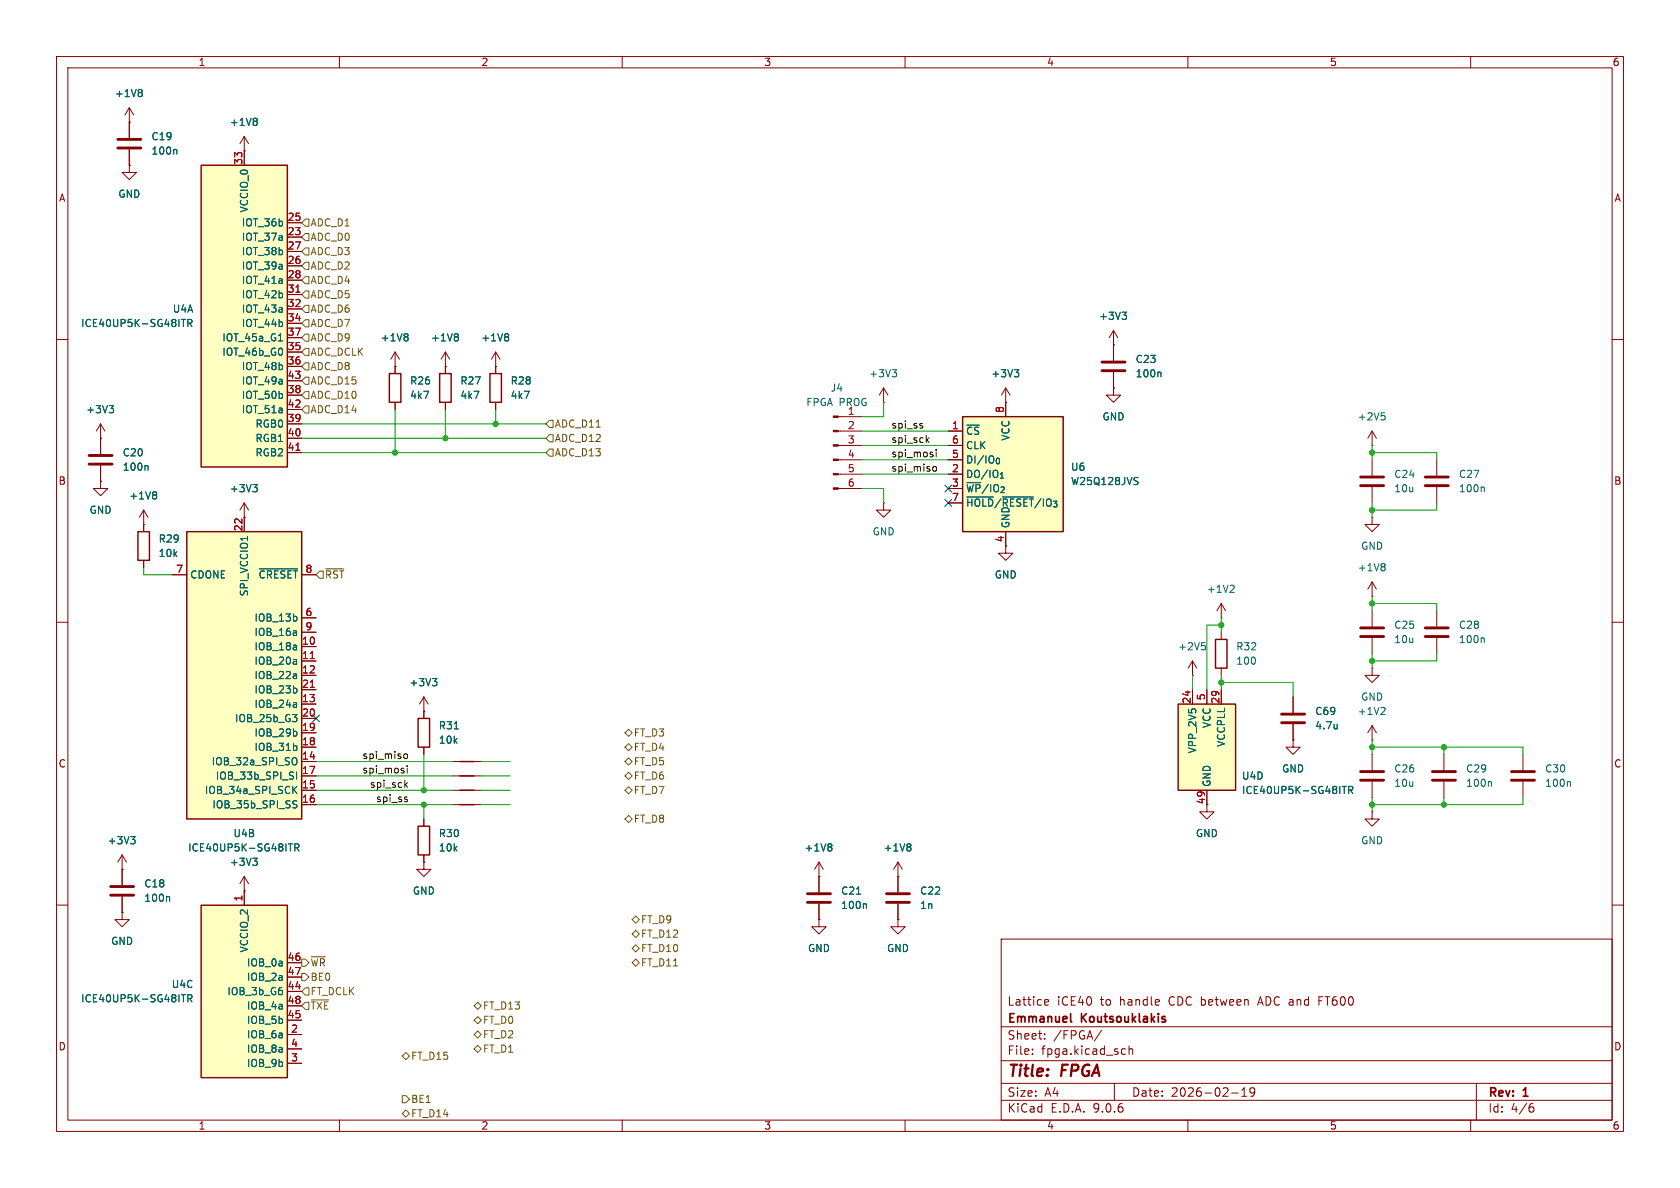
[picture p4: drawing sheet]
<svg xmlns="http://www.w3.org/2000/svg" width="297mm" height="210mm" viewBox="0 0 297 210" stroke-linecap="round" stroke-linejoin="round" font-family="sans-serif">
<g fill="none" stroke="#840000" stroke-width=".18">
<path d="M10 10h277v190h-277zM12 12h273v186h-273zM60 10v2M110 10v2M160 10v2M210 10v2M260 10v2M10 60h2M148.2 73.7h4.2M148.2 76.2h4.2M148.2 78.7h4.2M177.8 71.1h.1"/>
<path d="M177.8 68.6l-.8 1.3M177.8 68.6l.8 1.3M177.8 68.6v2.5M196.8 68.6v1.3h1.3l-1.3 1.2-1.2-1.2h1.2M196.8 68.6h.1M196.8 61v2.8M196.8 65.8v2.8M285 60h2M25.4 92.7h.1M25.4 90.2l.8 1.2M25.4 90.2l-.8 1.2M25.4 90.2v2.5"/>
<path d="M148.2 81.3h4.2M148.2 83.8h4.2M148.2 86.4h4.2M156.2 88.9v1.3h1.3l-1.3 1.2-1.3-1.2h1.3M156.2 88.9h.1M177.8 96.5v1.3h1.3l-1.3 1.3-1.3-1.3h1.3M10 110h2M210.8 119.4h.1M210.8 116.8l-.7 1.3M210.8 116.8l.8 1.3M210.8 116.8v2.6M215.9 111.8v1.2"/>
<path d="M215.9 118.1v1.3M285 110h2M10 160h2M177 166h108v32h-108zM184.7 177.6h.6M184.7 176.8l.5-.1 .2 .4-.7 .1M233.2 176.9h.5M233.9 176.2h-.7v1.5M285 160h2M60 198v2M110 198v2M160 198v2"/>
<path d="M177 194.5h108M177 191.5h108M177 187.5h108M177 181.5h108M182.5 186.3v.1M182.5 185.5v.1M184.7 183.6v.1M184.7 182.8v.1M194.7 182.1l-1.2 2M197 191.5v3M198.5 185.4l.5 .1M199 186.3l-.5 .1"/>
<path d="M199.6 185.5l.2-.1 .4 .1v.9M199.6 184.9v1.5M210 198v2M217.7 193.2h1.2M219.5 193.8h.9M219.5 192.7l.5-.4v1.5M221.8 192.9l-.3 .3h-.3l-.2-.3 .1-.5 .4-.1 .2 .1a.99 .99 0 0 1-.3 1.4h-.3M260 198v2M261 191.5v6.5M270.6 195.7h.4l.2 .3-.1 .5-.5 .1M271 195.1l-.4 .1"/>
</g>
<path d="M189.3 179.2v1.3l.2 .2" fill="none" stroke="#840000" stroke-width=".3"/>
<path d="M179.3 65.3h.8l-.4 .5M179.9 65.8l.2 .3v.3l-.2 .2M205.1 65.8l.1 .2v.6M27.5 86.9l.2 .3-.2 .3 .2 .2v.3l-.2 .2M212.5 113.6h.6M212.9 114.1l.2 .2v.3l-.2 .3" fill="none" stroke="#006464" stroke-width=".18"/>
<g fill="#840000" stroke="#840000" stroke-width=".18">
<path d="M147.3 73.5h.9v.3h-.9z"/>
<path d="M147.3 76.1h.9v.2h-.9z"/>
<path d="M147.3 78.6h.9v.3h-.9z"/>
<path d="M147.3 81.2h.9v.2h-.9z"/>
<path d="M147.3 83.7h.9v.2h-.9z"/>
<path d="M147.3 86.2h.9v.3h-.9z"/>
</g>
<path d="M214.9 113h2v5.1h-2z" fill="none" stroke="#840000" stroke-width=".25"/>
<path d="M194.8 64h4.1M194.8 65.5h4.1" fill="none" stroke="#840000" stroke-width=".51"/>
<path d="M170.2 73.7h17.8v20.3h-17.8z" fill="#ffffc2"/>
<path d="M77.7 66h2.1v5.1h-2.1zM86.6 66h2v5.1h-2zM170.2 73.7h17.8v20.3h-17.8z" fill="none" stroke="#840000" stroke-width=".25"/>
<g fill="none" stroke="#840000" stroke-width=".18">
<path d="M196.8 58.4l-.7 1.3M196.8 58.4l.8 1.3M196.8 58.4v2.6M69.8 64.8h.1M69.8 62.2l-.7 1.3M69.8 62.2l.8 1.3M69.8 62.2v2.6M78.7 64.8h.1M78.7 62.2v3.8M78.7 71.1v1.3M78.7 62.2l-.7 1.3M78.7 62.2l.8 1.3"/>
<path d="M87.6 64.8h.1M87.6 62.2v3.8M87.6 71.1v1.3M87.6 62.2l-.7 1.3M87.6 62.2l.8 1.3M167.6 76.2h2.6M167.6 78.7h2.6M177.8 71.1v2.6M196.8 61h.1M242.6 78.7h.1M242.6 76.2v2.5M242.6 76.2l.7 1.3"/>
<path d="M242.6 76.2l-.8 1.3M167.6 81.3h2.6M167.6 83.8h2.6M167.6 86.4h2.6M167.6 88.9h2.6M177.8 94v2.5M242.6 91.4v1.3h1.2l-1.2 1.3-1.3-1.3h1.3M242.6 91.4h.1M242.6 81.3v2.8M242.6 86.1v2.8M254 81.3v2.8M254 86.1v2.8"/>
<path d="M215.9 109.2h.1M215.9 106.7l-.8 1.3M215.9 106.7l.8 1.3M215.9 106.7v2.5M242.6 105.4h.1M242.6 118.1v1.3h1.2l-1.2 1.3-1.3-1.3h1.3M242.6 118.1h.1M242.6 102.9v2.5M242.6 108v2.7M242.6 112.8v2.8M242.6 102.9l.7 1.2M242.6 102.9l-.8 1.2"/>
<path d="M254 108v2.7M254 112.8v2.8M228.6 130.8v1.3h1.3l-1.3 1.3-1.3-1.3h1.3M228.6 130.8h.1M228.6 123.2v2.8M228.6 128v2.8M242.6 130.8h.1M242.6 128.3v2.5M242.6 133.4v2.7M242.6 138.2v2.8M242.6 128.3l.7 1.2M242.6 128.3l-.8 1.2"/>
<path d="M255.3 133.4v2.7M255.3 138.2v2.8M269.2 133.4v2.7M269.2 138.2v2.8M213.4 142.2v1.3h1.2l-1.2 1.3-1.3-1.3h1.3M242.6 143.5v1.3h1.2l-1.2 1.3-1.3-1.3h1.3M242.6 143.5h.1"/>
</g>
<g fill="none" stroke="#006464" stroke-width=".18">
<path d="M71.9 59l.2 .2-.2 .3 .2 .3v.2l-.2 .3M80.8 59l.2 .2-.2 .3 .2 .3v.2l-.2 .3M89.7 59l.2 .2-.2 .3 .2 .3v.2l-.2 .3M198.4 55.2h.7l-.4 .5M198.9 55.7l.2 .2v.3l-.2 .3M244.2 73h.6M244.6 73.5l.3 .2v.3l-.3 .2M170.9 87.9h4.7M177.2 87.9h5.5M200.7 84.4l.5 .1M201 85.1l.2 .2-.2 .4M244.6 99.6l.3 .3-.3 .3 .3 .2v.3l-.3 .2"/>
<path d="M262.2 86.1l.2 .2v.6M218 103.4l.2 .3-.1 .3-.7 .7h.8M262.2 112.8l.2 .1v.7M236.4 128v.8M236.4 128.7l-.1 .1M244.6 125l.3 .3-.1 .3-.7 .7h.8M263.5 138.2l.2 .1v.7M277.5 138.2l.1 .1v.7"/>
</g>
<g fill="none" stroke="#840000" stroke-width=".51">
<path d="M240.5 84.3h4.1M240.5 85.9h4.1M252 84.3h4M252 85.9h4M240.5 111h4.1M240.5 112.5h4.1M252 111h4M252 112.5h4M226.6 126.2h4M226.6 127.8h4M240.5 136.4h4.1M240.5 137.9h4.1"/>
<path d="M253.2 136.4h4.1M253.2 137.9h4.1M267.2 136.4h4.1M267.2 137.9h4.1"/>
</g>
<path d="M208.3 124.5h10.1v15.2h-10.1z" fill="#ffffc2"/>
<path d="M68.8 66h2.1v5.1h-2.1zM208.3 124.5h10.1v15.2h-10.1z" fill="none" stroke="#840000" stroke-width=".25"/>
<g fill="none" stroke="#840000" stroke-width=".18">
<path d="M22.9 19.1v5.3M22.9 19.1l.7 1.2M22.9 19.1l-.8 1.2M22.9 21.6h.1M22.9 29.2v1.3h1.2l-1.2 1.3-1.3-1.3h1.3M22.9 29.2h.1M22.9 26.4v2.8M43.2 26.7h.1M43.2 24.1l.7 1.3M43.2 24.1l-.8 1.3M43.2 24.1v2.6M17.8 77.5h.1"/>
<path d="M17.8 74.9l.7 1.3M17.8 74.9l-.8 1.3M17.8 74.9v2.6M69.8 64.8v1.2M69.8 71.1v1.3M210.8 121.9v2.6M213.4 121.9v2.6M213.4 139.7v2.5M215.9 121.9v2.6"/>
</g>
<path d="M24.9 15.8l.3 .3-.3 .3 .3 .2v.2l-.3 .3M31.1 26.4l.2 .2v.6M45.2 20.9l.3 .2-.3 .3 .3 .3v.2l-.3 .3M19.3 71.7h.8l-.4 .5M19.8 72.2l.3 .2v.3l-.3 .3M237.3 139h.7M237.6 139v1.3M238.4 139.7l.6-.1 .2-.2-.1-.3-.7-.1v1.3M238.7 139.7l.5 .6" fill="none" stroke="#006464" stroke-width=".18"/>
<path d="M20.8 24.6h4.1M20.8 26.2h4.1" fill="none" stroke="#840000" stroke-width=".51"/>
<path d="M35.6 29.2h15.2v53.4h-15.2z" fill="#ffffc2"/>
<path d="M35.6 29.2h15.2v53.4h-15.2zM73.9 146.1h2v5h-2z" fill="none" stroke="#840000" stroke-width=".25"/>
<g fill="none" stroke="#840000" stroke-width=".18">
<path d="M43.2 26.7v2.5M50.8 39.4h2.5M50.8 41.9h2.5M50.8 44.5h2.5M50.8 47h2.5M50.8 49.5h2.5M50.8 52.1h2.5M50.8 54.6h2.5M50.8 57.2h2.5M50.8 59.7h2.5M17.8 77.5v2.8M50.8 62.2h2.5"/>
<path d="M50.8 64.8h2.5M50.8 67.3h2.5M50.8 69.9h2.5M50.8 72.4h2.5M50.8 74.9h2.5M50.8 77.5h2.5M156.2 71.1h.1M156.2 68.6l-.8 1.3M156.2 68.6l.8 1.3M156.2 68.6v2.5M17.8 82.3v2.8M50.8 80h2.5"/>
<path d="M21.6 153.7h.1M21.6 151.1l.8 1.3M21.6 151.1l-.8 1.3M21.6 151.1v5.4M21.6 158.5v2.8M74.9 152.4v1.3h1.3l-1.3 1.2-1.2-1.2h1.2M74.9 152.4h.1M74.9 144.8v1.3M74.9 151.1v1.3"/>
</g>
<path d="M52.3 51.7h.7M52.3 79.6h.7" fill="none" stroke="#a90000" stroke-width=".18"/>
<path d="M32.1 56.5h.7M32.4 56.5v1.2M33.2 57.1h.6l.1-.2v-.3l-.7-.1v1.2M33.5 57.1l.4 .6M49.2 60.3h.7M157.7 65.3h.8l-.4 .5M158.3 65.8l.2 .3v.3l-.2 .2M26 82.3l.2 .2v.6M23.1 147.9h.8l-.4 .5M23.6 148.4l.3 .2v.3l-.3 .3M29.8 158.5l.2 .2v.6" fill="none" stroke="#006464" stroke-width=".18"/>
<path d="M15.7 80.5h4.1M15.7 82h4.1M19.6 156.7h4M19.6 158.2h4" fill="none" stroke="#840000" stroke-width=".51"/>
<path d="M35.6 160h15.2v30.5h-15.2z" fill="#ffffc2"/>
<path d="M73.9 127h2v5.1h-2zM81.3 134.6h2.5M81.3 139.7h2.5M81.3 137.2h2.5M81.3 142.2h2.5M35.6 160h15.2v30.5h-15.2z" fill="none" stroke="#840000" stroke-width=".25"/>
<g fill="none" stroke="#840000" stroke-width=".18">
<path d="M74.9 125.7h.1M74.9 123.2v3.8M74.9 132.1v1.3M74.9 123.2l-.7 1.3M74.9 123.2l.8 1.3M80 134.6h5.1M80 139.7h5.1M80 137.2h5.1M43.2 157.5h.1M43.2 154.9v5.1M43.2 154.9l-.8 1.3M43.2 154.9l.7 1.3"/>
<path d="M80 142.2h5.1M144.8 154.9h.1M144.8 152.4l-.8 1.3M144.8 152.4l.7 1.3M144.8 152.4v5.3M144.8 159.8v2.8M158.7 154.9h.1M158.7 152.4l-.7 1.3M158.7 152.4l.8 1.3M158.7 152.4v5.3M158.7 159.8v2.8M21.6 161.3v1.3h1.3l-1.3 1.2-1.3-1.2h1.3"/>
<path d="M21.6 161.3h.1M50.8 170.2h2.5M50.8 172.7h2.5M50.8 175.3h2.5M50.8 177.8h2.5M144.8 162.6v1.2h1.2l-1.2 1.3-1.3-1.3h1.3M144.8 162.6h.1M158.7 162.6v1.2h1.3l-1.3 1.3-1.2-1.3h1.2M158.7 162.6h.1M50.8 180.3h2.5M50.8 182.9h2.5M50.8 185.4h2.5"/>
<path d="M50.8 188h2.5"/>
</g>
<g fill="none" stroke="#006464" stroke-width=".18">
<path d="M76.4 120h.8l-.4 .4M77 120.4l.2 .3v.3l-.2 .2M80.3 128.8h.7M44.7 151.7h.8l-.4 .5M45.2 152.2l.3 .2v.3l-.3 .3M146.8 149.2l.3 .2-.3 .3 .3 .3v.2l-.3 .2M151.4 158.1h.7M153 159.8l.2 .1v.7M160.8 149.2l.2 .2-.2 .3 .2 .3v.2l-.2 .2M32.1 175.8h.7M32.4 175.8v1.3M33.2 176.5l.6-.1 .1-.1v-.3l-.7-.2v1.3"/>
<path d="M33.5 176.5l.4 .6"/>
</g>
<path d="M142.7 158h4.1M142.7 159.5h4.1M156.7 158h4.1M156.7 159.5h4.1" fill="none" stroke="#840000" stroke-width=".51"/>
<path d="M33 94h20.3v50.8h-20.3z" fill="#ffffc2"/>
<path d="M24.4 94h2v5.1h-2zM33 94h20.3v50.8h-20.3z" fill="none" stroke="#840000" stroke-width=".25"/>
<g fill="none" stroke="#840000" stroke-width=".18">
<path d="M22.9 29.2h.1M22.9 21.6h.1M22.9 21.6v2.8M22.9 26.4v2.8M43.2 26.7h.1M43.2 26.7v2.5M50.8 39.4h2.5M50.8 41.9h2.5M50.8 44.5h2.5M50.8 47h2.5M50.8 49.5h2.5M50.8 52.1h2.5"/>
<path d="M50.8 54.6h2.5M50.8 57.2h2.5M50.8 59.7h2.5M17.8 77.5h.1M17.8 77.5v2.8M50.8 62.2h2.5M50.8 64.8h2.5M50.8 67.3h2.5M50.8 69.9h2.5M50.8 72.4h2.5M50.8 74.9h2.5M50.8 77.5h2.5"/>
<path d="M69.8 64.8h.1M69.8 64.8v1.2M69.8 71.1v1.3M78.7 64.8h.1M78.7 64.8v1.2M78.7 71.1v1.3M87.6 64.8h.1M87.6 64.8v1.2M87.6 71.1v1.3M167.6 76.2h2.6M167.6 78.7h2.6M177.8 71.1h.1"/>
<path d="M177.8 71.1v2.6M196.8 61h.1M196.8 68.6h.1M196.8 61v2.8M196.8 65.8v2.8M17.8 85.1v1.3h1.2l-1.2 1.2-1.3-1.2h1.3M17.8 85.1h.1M17.8 82.3v2.8M25.4 92.7h.1M25.4 92.7v1.3M25.4 99.1v1.2M43.2 91.4h.1"/>
<path d="M43.2 88.9v5.1M43.2 88.9l-.8 1.3M43.2 88.9l.7 1.3M50.8 80h2.5M167.6 81.3h2.6M167.6 83.8h2.6M167.6 86.4h2.6M167.6 88.9h2.6M177.8 94v2.5M30.5 101.6h2.5M53.3 101.6h2.6M53.3 109.2h2.6"/>
<path d="M53.3 111.8h2.6M53.3 114.3h2.6M53.3 116.8h2.6M53.3 119.4h2.6M53.3 121.9h2.6M53.3 124.5h2.6M53.3 127h2.6M53.3 129.5h2.6M53.3 132.1h2.6M53.3 134.6h2.6M53.3 137.2h2.6M53.3 139.7h2.6"/>
<path d="M74.9 125.7h.1M74.9 125.7v1.3M74.9 132.1v1.3M210.8 121.9v2.6M213.4 121.9v2.6M213.4 139.7v2.5M215.9 121.9v2.6M228.6 130.8h.1M228.6 123.2v2.8M228.6 128v2.8M21.6 153.7h.1M21.6 153.7v2.8"/>
<path d="M21.6 158.5v2.8M43.2 157.5h.1M43.2 157.5v2.5M53.3 142.2h2.6M74.9 152.4h.1M74.9 144.8v1.3M74.9 151.1v1.3M144.8 154.9h.1M144.8 154.9v2.8M144.8 159.8v2.8M158.7 154.9h.1M158.7 154.9v2.8"/>
<path d="M158.7 159.8v2.8M21.6 161.3h.1M50.8 170.2h2.5M50.8 172.7h2.5M50.8 175.3h2.5M50.8 177.8h2.5M144.8 162.6h.1M158.7 162.6h.1M50.8 180.3h2.5M50.8 182.9h2.5M50.8 185.4h2.5M50.8 188h2.5"/>
</g>
<g fill="none" stroke="#006464" stroke-width=".18">
<path d="M24.9 15.8l.3 .3-.3 .3 .3 .2v.2l-.3 .3M31.1 26.4l.2 .2v.6M45.2 20.9l.3 .2-.3 .3 .3 .3v.2l-.3 .3M32.1 56.5h.7M32.4 56.5v1.2M33.2 57.1h.6l.1-.2v-.3l-.7-.1v1.2M33.5 57.1l.4 .6M71.9 59l.2 .2-.2 .3 .2 .3v.2l-.2 .3M80.8 59l.2 .2-.2 .3 .2 .3v.2l-.2 .3M89.7 59l.2 .2-.2 .3 .2 .3v.2l-.2 .3M198.4 55.2h.7l-.4 .5M198.9 55.7l.2 .2v.3l-.2 .3"/>
<path d="M19.3 71.7h.8l-.4 .5M19.8 72.2l.3 .2v.3l-.3 .3M49.2 60.3h.7M179.3 65.3h.8l-.4 .5M179.9 65.8l.2 .3v.3l-.2 .2M205.1 65.8l.1 .2v.6M26 82.3l.2 .2v.6M27.5 86.9l.2 .3-.2 .3 .2 .2v.3l-.2 .2M44.7 85.7h.8l-.4 .5M45.2 86.2l.3 .2v.3l-.3 .2M170.9 87.9h4.7M177.2 87.9h5.5"/>
<path d="M200.7 84.4l.5 .1M201 85.1l.2 .2-.2 .4M45.8 100.6h6.8M52.4 109l.1 .2-.1 .5M76.4 120h.8l-.4 .4M51.7 126.3h.8l-.4 .5M51.9 139.6l.6 .7M52.2 133.9l.1 .1a.81 .81 0 0 1-.1 1.2M52.2 126.8l.3 .2v.3l-.3 .3M52.4 121.7l.1 .2-.1 .5M52.4 129.3l.1 .2-.1 .6M52.4 131.9l.1 .2-.1 .5"/>
<path d="M52.4 136.5v1.2M52.5 139l-.7 .7M77 120.4l.2 .3v.3l-.2 .2M80.3 128.8h.7M236.4 128v.8M236.4 128.7l-.1 .1M237.3 139h.7M237.6 139v1.3M238.4 139.7l.6-.1 .2-.2-.1-.3-.7-.1v1.3M238.7 139.7l.5 .6M23.1 147.9h.8l-.4 .5M23.6 148.4l.3 .2v.3l-.3 .3"/>
<path d="M29.8 158.5l.2 .2v.6M44.7 151.7h.8l-.4 .5M45.2 152.2l.3 .2v.3l-.3 .3M51 149.2h.7M51.3 149.2v1.2M52 142.2l.4 .1 .1 .3-.3 .2h-.3M52 141.5l.5 .1M52.1 149.8h.6l.2-.2-.1-.3-.7-.1v1.2M52.4 149.8l.5 .6M146.8 149.2l.3 .2-.3 .3 .3 .3v.2l-.3 .2M151.4 158.1h.7M153 159.8l.2 .1v.7"/>
<path d="M160.8 149.2l.2 .2-.2 .3 .2 .3v.2l-.2 .2M32.1 175.8h.7M32.4 175.8v1.3M33.2 176.5l.6-.1 .1-.1v-.3l-.7-.2v1.3M33.5 176.5l.4 .6"/>
</g>
<path d="M52.3 51.7h.7M52.3 79.6h.7M54.9 116.4h.7M54.9 121.5h.7" fill="none" stroke="#a90000" stroke-width=".18"/>
<g fill="none" stroke="#725600" stroke-width=".18">
<path d="M54 38.7h.6v1.3h-.6l-.7-.6zM54 48.9h.6v1.3h-.6l-.7-.7zM54 43.8h.6v1.3h-.6l-.7-.6zM54 46.4h.6v1.2h-.6l-.7-.6zM54 41.3h.6v1.2h-.6l-.7-.6zM54 59.1h.6v1.2h-.6l-.7-.6zM54 56.5h.6v1.3h-.6l-.7-.6zM54 54h.6v1.2h-.6l-.7-.6zM54 51.4h.6v1.3h-.6l-.7-.6zM54 66.7h.6v1.2h-.6l-.7-.6zM54 71.8h.6v1.2h-.6l-.7-.6zM54 69.2h.6v1.3h-.6l-.7-.6z"/>
<path d="M54 64.1h.6v1.3h-.6l-.7-.6zM54 61.6h.6v1.3h-.6l-.7-.7zM97.2 79.4h.6v1.2h-.6l-.7-.6zM97.2 76.8h.6v1.3h-.6l-.7-.6zM97.2 74.3h.6v1.3h-.6l-.7-.7zM56.5 101h.6v1.2h-.6l-.6-.6zM57.6 100.6h3.2M110.5 132.1l.6-.7 .7 .7-.7 .6zM110.5 139.7l.6-.6 .7 .6-.7 .6zM110.5 137.2l.6-.7 .7 .7-.7 .6zM110.5 134.6l.6-.6 .7 .6-.7 .7zM110.5 129.5l.6-.6 .7 .6-.7 .7z"/>
<path d="M110.5 144.8l.6-.7 .7 .7-.7 .6zM53.3 172.1h.7l.6 .6-.6 .7h-.7zM53.3 169.5h.7l.6 .7-.6 .6h-.7zM54 174.6h.6v1.3h-.6l-.7-.6zM54 177.2h.6v1.2h-.6l-.7-.6zM55 169.1h2.5M55 176.8h3.1M83.8 177.8l.7-.6 .6 .6-.6 .6zM111.8 162.6l.6-.7 .6 .7-.6 .6zM111.8 167.6l.6-.6 .6 .6-.6 .7zM111.8 170.2l.6-.7 .6 .7-.6 .6zM112.4 164.5l.6 .6-.6 .6-.6-.6z"/>
<path d="M71.1 193.7h.7l.6 .6-.6 .6h-.7zM71.1 186.7l.7-.6 .6 .6-.6 .6zM71.1 196.9l.7-.7 .6 .7-.6 .6zM83.8 185.4l.7-.6 .6 .6-.6 .7zM83.8 182.9l.7-.7 .6 .7-.6 .6zM83.8 180.3l.7-.6 .6 .6-.6 .7z"/>
</g>
<g fill="none" stroke="#0f0f0f" stroke-width=".18">
<path d="M163 75.3l.1 .1-.1 .3M163 74.8l.1 .1M163.9 77.7l.3 .5M164.2 77.4l-.5 .5M165.5 79.5v.1M165.5 79.9v.9M165 82.6l.3-.1 .3 .2-.2 .5-.3 .1-.1-.1M71.4 136.3v.3M71.4 133.4l.4-.1 .2 .2-.1 .5-.3 .1-.2-.1M71.7 138.7l.3 .5M72 135.4v.1M72 135.8v.8"/>
<path d="M72 138.3l-.4 .5M71.9 141.3l.1 .2-.1 .2M71.9 140.9h.1"/>
</g>
<g fill="none" stroke="#009600" stroke-width=".18">
<path d="M53.3 77.5h43.2M53.3 74.9h43.2M69.8 72.4v7.6M78.7 72.4v5.1M87.6 72.4v2.5M152.4 78.7h15.2M152.4 76.2h15.2M156.2 71.1v2.6h-3.8M242.6 78.7v2.6M53.3 80h43.2M152.4 86.4h3.8v2.5M152.4 83.8h15.2"/>
<path d="M152.4 81.3h15.2M242.6 80h11.4v1.3M242.6 88.9v2.5M254 88.9v1.3h-11.4M25.4 100.3v1.3h5.1M210.8 119.4v2.5M215.9 109.2v2.6M215.9 119.4v2.5M215.9 110.5h-2.5v11.4M242.6 106.7h11.4v1.3M242.6 105.4v2.6M242.6 115.6v2.5"/>
<path d="M254 115.6v1.2h-11.4M55.9 139.7h24.1M55.9 137.2h24.1M55.9 134.6h24.1M74.9 133.4v6.3M85.1 139.7h5.1M85.1 137.2h5.1M85.1 134.6h5.1M215.9 120.7h12.7v2.5M242.6 132.1h26.6v1.3M242.6 130.8v2.6M255.3 132.1v1.3"/>
<path d="M55.9 142.2h24.1M74.9 142.2v2.6M85.1 142.2h5.1M242.6 141v2.5M255.3 141v1.2M269.2 141v1.2h-26.6"/>
</g>
<path d="M167 85.8l1.2 1.2M167 88.3l1.2 1.2M168.2 85.8l-1.2 1.2M168.2 88.3l-1.2 1.2M55.3 126.4l1.2 1.2M56.5 126.4l-1.2 1.2" fill="none" stroke="#000084" stroke-width=".18"/>
<g fill="#009600" stroke="#009600" stroke-width=".18">
<circle cx="215.9" cy="120.7" r=".46"/>
<circle cx="255.3" cy="142.2" r=".46"/>
<circle cx="215.9" cy="110.5" r=".46"/>
<circle cx="255.3" cy="132.1" r=".46"/>
<circle cx="242.6" cy="132.1" r=".46"/>
<circle cx="242.6" cy="142.2" r=".46"/>
<circle cx="74.9" cy="139.7" r=".46"/>
<circle cx="74.9" cy="142.2" r=".46"/>
<circle cx="69.8" cy="80" r=".46"/>
<circle cx="78.7" cy="77.5" r=".46"/>
<circle cx="87.6" cy="74.9" r=".46"/>
<circle cx="242.6" cy="116.8" r=".46"/>
<circle cx="242.6" cy="106.7" r=".46"/>
<circle cx="242.6" cy="90.2" r=".46"/>
<circle cx="242.6" cy="80" r=".46"/>
</g>
<g font-size="2.8" fill="#840000">
<text x="178" y="190.9">Title:</text>
<text x="187.7" y="190.9">FPGA</text>
</g>
<g font-size="2.1" fill="#840000">
<text x="178" y="178">Lattice</text>
<text x="186.9" y="178">iCE40</text>
<text x="194.6" y="178">to</text>
<text x="198.1" y="178">handle</text>
<text x="206.9" y="178">CDC between</text>
<text x="223" y="178">ADC and</text>
<text x="234" y="178">FT600</text>
<text x="178" y="184">Sheet:</text>
<text x="178" y="181.2">Emmanuel</text>
<text x="186.2" y="184">/FPGA/</text>
<text x="191.2" y="181.2">Koutsouklakis</text>
<text x="178" y="186.7">File:</text>
<text x="184.1" y="186.7">fpga.kicad_sch</text>
<text x="178" y="196.9">KiCad</text>
<text x="178" y="194.1">Size:</text>
<text x="184.7" y="194.1">A4</text>
<text x="185.7" y="196.9">E.D.A.</text>
<text x="193.3" y="196.9">9.0.6</text>
<text x="200" y="194.1">Date:</text>
<text x="207" y="194.1">2026-02-19</text>
<text x="263" y="194.3">Rev:</text>
<text x="263" y="196.9">Id:</text>
<text x="267.1" y="196.9">4/6</text>
<text x="269.4" y="194.3">1</text>
</g>
<g font-size="1.8" fill="#840000">
<text x="35" y="11.9">1</text>
<text x="85" y="11.9">2</text>
<text x="135" y="11.9">3</text>
<text x="185" y="11.9">4</text>
<text x="235" y="11.9">5</text>
<text x="285" y="11.9">6</text>
<text x="10.3" y="35.9">A</text>
<text x="285.3" y="35.9">A</text>
<text x="10.3" y="85.9">B</text>
<text x="285.3" y="85.9">B</text>
<text x="177.5" y="96" transform="rotate(-90 177.5 96)">4</text>
<text x="10.3" y="135.9">C</text>
<text x="285.3" y="135.9">C</text>
<text x="10.3" y="185.9">D</text>
<text x="285.3" y="185.9">D</text>
<text x="35" y="199.9">1</text>
<text x="85" y="199.9">2</text>
<text x="135" y="199.9">3</text>
<text x="185" y="199.9">4</text>
<text x="235" y="199.9">5</text>
<text x="285" y="199.9">6</text>
</g>
<g font-size="1.8" fill="#006464">
<text x="20.2" y="17.4">+1V8</text>
<text x="40.5" y="22.5">+1V8</text>
<text x="26.7" y="27.5">100n</text>
<text x="26.7" y="25">C19</text>
<text x="20.8" y="35.2">GND</text>
<text x="42.7" y="40.2">IOT_36b</text>
<text x="44" y="37.7" transform="rotate(-90 44 37.7)">VCCIO_0</text>
<text x="42.7" y="42.8">IOT_37a</text>
<text x="42.7" y="45.3">IOT_38b</text>
<text x="42.7" y="47.9">IOT_39a</text>
<text x="42.7" y="50.4">IOT_41a</text>
<text x="42.7" y="52.9">IOT_42b</text>
<text x="14.2" y="58">ICE40UP5K-SG48ITR</text>
<text x="30.4" y="55.5">U4A</text>
<text x="42.7" y="55.5">IOT_43a</text>
<text x="42.7" y="58">IOT_44b</text>
<text x="194.2" y="56.7">+3V3</text>
<text x="39.2" y="60.6">IOT_45a_G1</text>
<text x="39.2" y="63.1">IOT_46b_G0</text>
<text x="42.7" y="65.6">IOT_48b</text>
<text x="67.2" y="60.6">+1V8</text>
<text x="76.1" y="60.6">+1V8</text>
<text x="85" y="60.6">+1V8</text>
<text x="200.7" y="64.4">C23</text>
<text x="42.7" y="68.2">IOT_49a</text>
<text x="42.7" y="70.7">IOT_50b</text>
<text x="72.4" y="70.7">4k7</text>
<text x="72.4" y="68.2">R26</text>
<text x="81.3" y="70.7">4k7</text>
<text x="81.3" y="68.2">R27</text>
<text x="90.2" y="70.7">4k7</text>
<text x="90.2" y="68.2">R28</text>
<text x="142.4" y="72">FPGA PROG</text>
<text x="146.8" y="69.4">J4</text>
<text x="153.6" y="66.9">+3V3</text>
<text x="175.2" y="66.9">+3V3</text>
<text x="200.7" y="66.9">100n</text>
<text x="15.1" y="73.3">+3V3</text>
<text x="42.7" y="73.3">IOT_51a</text>
<text x="45.1" y="75.8">RGB0</text>
<text x="170.7" y="77.1">~{CS}</text>
<text x="178.7" y="78" transform="rotate(-90 178.7 78)">VCC</text>
<text x="194.8" y="74.5">GND</text>
<text x="239.9" y="74.5">+2V5</text>
<text x="21.6" y="83.4">100n</text>
<text x="21.6" y="80.9">C20</text>
<text x="45.1" y="78.3">RGB1</text>
<text x="45.1" y="80.9">RGB2</text>
<text x="170.7" y="79.6">CLK</text>
<text x="170.7" y="82.1">DI/IO_{0}</text>
<text x="189.2" y="83.4">U6</text>
<text x="22.8" y="88.5">+1V8</text>
<text x="40.5" y="87.2">+3V3</text>
<text x="170.7" y="84.7">DO/IO_{1}</text>
<text x="170.7" y="87.2">~{WP}/IO_{2}</text>
<text x="170.7" y="89.8">~{HOLD}/~{RESET}/IO_{3}</text>
<text x="189.2" y="86">W25Q128JVS</text>
<text x="246.4" y="84.7">C24</text>
<text x="246.4" y="87.2">10u</text>
<text x="257.8" y="87.2">100n</text>
<text x="257.8" y="84.7">C27</text>
<text x="15.7" y="91">GND</text>
<text x="154.2" y="94.8">GND</text>
<text x="178.7" y="93.5" transform="rotate(-90 178.7 93.5)">GND</text>
<text x="27.9" y="98.7">10k</text>
<text x="27.9" y="96.1">R29</text>
<text x="239.9" y="101.2">+1V8</text>
<text x="240.5" y="97.4">GND</text>
<text x="33.5" y="102.5">CDONE</text>
<text x="44" y="105.5" transform="rotate(-90 44 105.5)">SPI_VCCIO1</text>
<text x="45.6" y="102.5">~{CRESET}</text>
<text x="175.8" y="102.5">GND</text>
<text x="213.3" y="105">+1V2</text>
<text x="44.9" y="110.1">IOB_13b</text>
<text x="44.9" y="112.6">IOB_16a</text>
<text x="246.4" y="111.4">C25</text>
<text x="246.4" y="113.9">10u</text>
<text x="257.8" y="113.9">100n</text>
<text x="257.8" y="111.4">C28</text>
<text x="44.9" y="115.2">IOB_18a</text>
<text x="44.9" y="117.7">IOB_20a</text>
<text x="208.2" y="115.2">+2V5</text>
<text x="218.4" y="117.7">100</text>
<text x="218.4" y="115.2">R32</text>
<text x="44.9" y="120.2">IOB_22a</text>
<text x="44.9" y="122.8">IOB_23b</text>
<text x="44.9" y="125.3">IOB_24a</text>
<text x="72.3" y="121.5">+3V3</text>
<text x="240.5" y="124.1">GND</text>
<text x="41.4" y="127.9">IOB_25b_G3</text>
<text x="44.9" y="130.4">IOB_29b</text>
<text x="77.5" y="131.7">10k</text>
<text x="77.5" y="129.1">R31</text>
<text x="214.2" y="128.8" transform="rotate(-90 214.2 128.8)">VCC</text>
<text x="232.4" y="126.6">C69</text>
<text x="232.4" y="129.1">4.7u</text>
<text x="239.9" y="126.6">+1V2</text>
<text x="37.3" y="135.5">IOB_32a_SPI_SO</text>
<text x="44.9" y="132.9">IOB_31b</text>
<text x="211.7" y="133.3" transform="rotate(-90 211.7 133.3)">VPP_2V5</text>
<text x="216.8" y="132.1" transform="rotate(-90 216.8 132.1)">VCCPLL</text>
<text x="226.6" y="136.8">GND</text>
<text x="246.4" y="136.8">C26</text>
<text x="259.1" y="136.8">C29</text>
<text x="273.1" y="136.8">C30</text>
<text x="36.1" y="140.6">IOB_34a_SPI_SCK</text>
<text x="37.4" y="143.1">IOB_35b_SPI_SS</text>
<text x="38.1" y="138">IOB_33b_SPI_SI</text>
<text x="214.2" y="139.2" transform="rotate(-90 214.2 139.2)">GND</text>
<text x="219.5" y="140.6">ICE40UP5K-SG48ITR</text>
<text x="219.5" y="138">U4D</text>
<text x="246.4" y="139.3">10u</text>
<text x="259.1" y="139.3">100n</text>
<text x="273.1" y="139.3">100n</text>
<text x="18.9" y="149.5">+3V3</text>
<text x="41.2" y="148.2">U4B</text>
<text x="77.5" y="148.2">R30</text>
<text x="211.3" y="148.2">GND</text>
<text x="240.5" y="149.5">GND</text>
<text x="33.2" y="150.7">ICE40UP5K-SG48ITR</text>
<text x="40.5" y="153.3">+3V3</text>
<text x="77.5" y="150.7">10k</text>
<text x="142.1" y="150.7">+1V8</text>
<text x="156.1" y="150.7">+1V8</text>
<text x="25.4" y="159.6">100n</text>
<text x="25.4" y="157.1">C18</text>
<text x="72.9" y="158.3">GND</text>
<text x="148.6" y="160.9">100n</text>
<text x="148.6" y="158.3">C21</text>
<text x="162.6" y="160.9">1n</text>
<text x="162.6" y="158.3">C22</text>
<text x="19.6" y="167.2">GND</text>
<text x="43.6" y="171">IOB_0a</text>
<text x="43.6" y="173.6">IOB_2a</text>
<text x="44" y="168.5" transform="rotate(-90 44 168.5)">VCCIO_2</text>
<text x="142.7" y="168.5">GND</text>
<text x="156.7" y="168.5">GND</text>
<text x="14.2" y="177.4">ICE40UP5K-SG48ITR</text>
<text x="30.3" y="174.9">U4C</text>
<text x="40.1" y="176.1">IOB_3b_G6</text>
<text x="43.6" y="178.7">IOB_4a</text>
<text x="43.6" y="181.2">IOB_5b</text>
<text x="43.6" y="183.7">IOB_6a</text>
<text x="43.6" y="186.3">IOB_8a</text>
<text x="43.6" y="188.8">IOB_9b</text>
</g>
<g font-size="1.8" fill="#a90000">
<text x="42.9" y="29.3" transform="rotate(-90 42.9 29.3)">33</text>
<text x="50.8" y="39.1">25</text>
<text x="50.8" y="41.7">23</text>
<text x="50.8" y="44.2">27</text>
<text x="50.8" y="46.7">26</text>
<text x="50.8" y="49.3">28</text>
<text x="50.8" y="51.8">31</text>
<text x="50.8" y="54.4">32</text>
<text x="50.8" y="56.9">34</text>
<text x="50.8" y="59.4">37</text>
<text x="50.8" y="62">35</text>
<text x="50.8" y="64.5">36</text>
<text x="50.8" y="67.1">43</text>
<text x="50.8" y="69.6">38</text>
<text x="50.8" y="72.1">42</text>
<text x="50.8" y="74.7">39</text>
<text x="50.8" y="77.2">40</text>
<text x="149.8" y="73.4">1</text>
<text x="149.8" y="75.9">2</text>
<text x="168.2" y="75.9">1</text>
<text x="177.5" y="73.1" transform="rotate(-90 177.5 73.1)">8</text>
<text x="50.8" y="79.8">41</text>
<text x="149.8" y="78.5">3</text>
<text x="149.8" y="81">4</text>
<text x="149.8" y="83.6">5</text>
<text x="168.2" y="78.5">6</text>
<text x="168.2" y="81">5</text>
<text x="168.2" y="83.6">2</text>
<text x="149.8" y="86.1">6</text>
<text x="168.2" y="86.1">3</text>
<text x="168.2" y="88.6">7</text>
<text x="42.9" y="94" transform="rotate(-90 42.9 94)">22</text>
<text x="31" y="101.3">7</text>
<text x="53.9" y="101.3">8</text>
<text x="53.9" y="109">6</text>
<text x="53.9" y="111.5">9</text>
<text x="53.3" y="114">10</text>
<text x="53.3" y="116.6">11</text>
<text x="53.3" y="119.1">12</text>
<text x="53.3" y="121.7">21</text>
<text x="53.3" y="124.2">13</text>
<text x="210.6" y="124.5" transform="rotate(-90 210.6 124.5)">24</text>
<text x="213.1" y="123.9" transform="rotate(-90 213.1 123.9)">5</text>
<text x="215.6" y="124.5" transform="rotate(-90 215.6 124.5)">29</text>
<text x="53.3" y="126.7">20</text>
<text x="53.3" y="129.3">19</text>
<text x="53.3" y="131.8">18</text>
<text x="53.3" y="134.4">14</text>
<text x="53.3" y="136.9">17</text>
<text x="53.3" y="139.4">15</text>
<text x="53.3" y="142">16</text>
<text x="213.1" y="142.3" transform="rotate(-90 213.1 142.3)">49</text>
<text x="42.9" y="159.5" transform="rotate(-90 42.9 159.5)">1</text>
<text x="50.8" y="169.9">46</text>
<text x="50.8" y="172.5">47</text>
<text x="50.8" y="175">44</text>
<text x="50.8" y="177.5">48</text>
<text x="50.8" y="180.1">45</text>
<text x="51.4" y="182.6">2</text>
<text x="51.4" y="185.2">4</text>
<text x="51.4" y="187.7">3</text>
</g>
<g font-size="1.8" fill="#725600">
<text x="54.8" y="40.2">ADC_D1</text>
<text x="54.8" y="45.3">ADC_D3</text>
<text x="54.8" y="47.9">ADC_D2</text>
<text x="54.8" y="42.8">ADC_D0</text>
<text x="54.8" y="50.4">ADC_D4</text>
<text x="54.8" y="52.9">ADC_D5</text>
<text x="54.8" y="58">ADC_D7</text>
<text x="54.8" y="55.5">ADC_D6</text>
<text x="54.8" y="65.6">ADC_D8</text>
<text x="54.8" y="63.1">ADC_DCLK</text>
<text x="54.8" y="60.6">ADC_D9</text>
<text x="54.8" y="68.2">ADC_D15</text>
<text x="54.8" y="70.7">ADC_D10</text>
<text x="54.8" y="73.3">ADC_D14</text>
<text x="98" y="75.8">ADC_D11</text>
<text x="98" y="80.9">ADC_D13</text>
<text x="98" y="78.3">ADC_D12</text>
<text x="57.3" y="102.5">~{RST}</text>
<text x="112" y="130.4">FT_D3</text>
<text x="112" y="132.9">FT_D4</text>
<text x="112" y="135.5">FT_D5</text>
<text x="112" y="140.6">FT_D7</text>
<text x="112" y="138">FT_D6</text>
<text x="112" y="145.6">FT_D8</text>
<text x="113.2" y="163.4">FT_D9</text>
<text x="113.2" y="166">FT_D12</text>
<text x="54.8" y="173.6">BE0</text>
<text x="54.8" y="171">~{WR}</text>
<text x="113.2" y="168.5">FT_D10</text>
<text x="113.2" y="171">FT_D11</text>
<text x="54.8" y="176.1">FT_DCLK</text>
<text x="54.8" y="178.7">~{TXE}</text>
<text x="85.3" y="178.7">FT_D13</text>
<text x="85.3" y="183.7">FT_D2</text>
<text x="85.3" y="181.2">FT_D0</text>
<text x="72.6" y="187.6">FT_D15</text>
<text x="85.3" y="186.3">FT_D1</text>
<text x="72.6" y="195.2">BE1</text>
<text x="72.6" y="197.7">FT_D14</text>
</g>
<g font-size="1.8" fill="#0f0f0f">
<text x="157.5" y="75.9">spi_ss</text>
<text x="157.5" y="78.4">spi_sck</text>
<text x="157.5" y="80.9">spi_mosi</text>
<text x="157.5" y="83.5">spi_miso</text>
<text x="64" y="136.8">spi_mosi</text>
<text x="64" y="134.3">spi_miso</text>
<text x="65.3" y="139.4">spi_sck</text>
<text x="66.4" y="141.9">spi_ss</text>
</g>
</svg>
